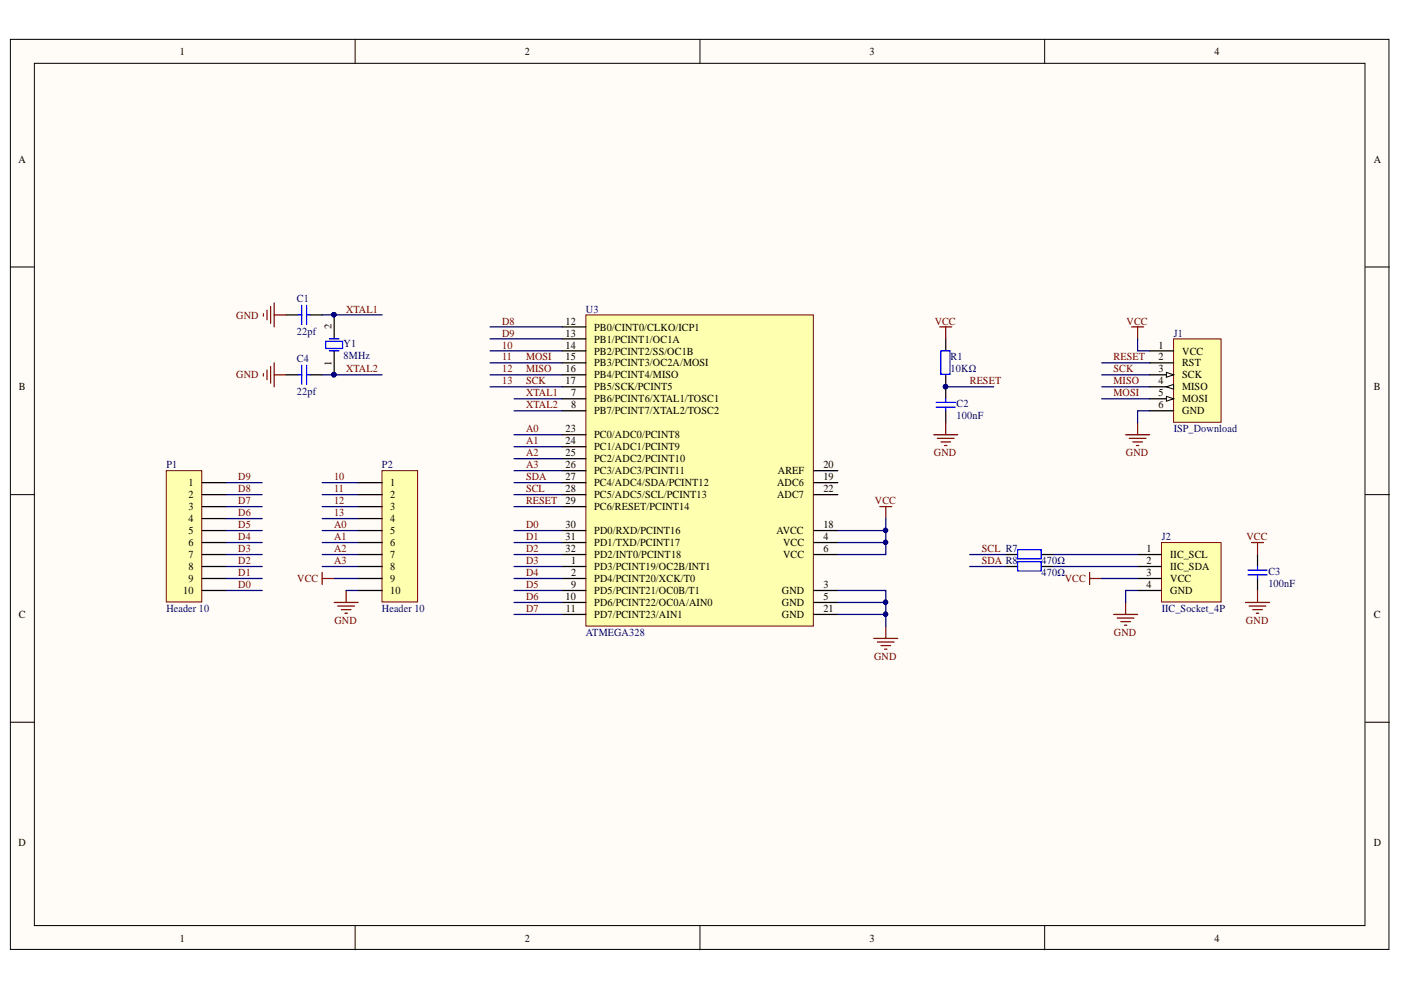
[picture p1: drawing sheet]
<svg xmlns="http://www.w3.org/2000/svg" width="297mm" height="210mm" viewBox="0 0 297 210" stroke-linecap="round" stroke-linejoin="round" font-family="sans-serif">
<g fill="#fffcf8" stroke="#000" stroke-width=".21">
<path d="M2.2 8.3h292.3v193h-292.3z"/>
<path d="M7.3 13.4h282.1v182.8h-282.1z"/>
</g>
<path d="M75.3 8.3v5.1M148.4 8.3v5.1M221.5 8.3v5.1M2.2 56.6h5.1M289.5 56.6h5.1M2.2 104.9h5.1M289.5 104.9h5.1M2.2 153.1h5.1M289.5 153.1h5.1M75.3 196.3v5.1M148.4 196.3v5.1M221.5 196.3v5.1" fill="none" stroke="#000" stroke-width=".21"/>
<path d="M124.2 66.8h48.2v65.9h-48.2z" fill="#ffffb0" stroke="#800000" stroke-width=".21"/>
<g fill="none" stroke="#000" stroke-width=".26">
<path d="M119.2 69.3h5M119.2 71.9h5M119.2 74.4h5M119.2 76.9h5M119.2 79.5h5M119.2 84.6h5M119.2 87.1h5M119.2 82h5M119.2 99.8h5M119.2 92.2h5M119.2 94.7h5M119.2 97.3h5"/>
<path d="M172.5 99.8h5.1M119.2 115h5M119.2 117.6h5M119.2 112.5h5M119.2 102.3h5M119.2 104.9h5M119.2 107.4h5M172.5 115h5.1M172.5 117.6h5.1M172.5 112.5h5.1M172.5 102.3h5.1M172.5 104.9h5.1"/>
<path d="M119.2 120.1h5M119.2 122.7h5M119.2 125.2h5M119.2 127.7h5M119.2 130.3h5M172.5 125.2h5.1M172.5 127.7h5.1M172.5 130.3h5.1"/>
</g>
<path d="M246.3 115h12.6v12.6h-12.6z" fill="#ffffb0" stroke="#800000" stroke-width=".21"/>
<path d="M213.2 117.6h2.6M220.9 117.6h2.5M241.2 117.6h5.1M213.2 120.1h2.6M220.9 120.1h2.5M241.2 122.7h5.1M241.2 120.1h5.1M241.2 125.2h5.1" fill="none" stroke="#000" stroke-width=".26"/>
<path d="M231 121.4v2.5M231 122.7h2.6M236.1 130.3h5.1M236.9 131h3.5M237.6 131.8h2.1M238.4 132.6h.5M238.7 127.7v2.6" fill="none" stroke="#800000" stroke-width=".26"/>
<path d="M215.7 116.6h5.1v1.9h-5.1zM215.7 119.1h5.1v2h-5.1z" fill="none" stroke="#00f" stroke-width=".26"/>
<path d="M248.8 71.9h10.1v17.6h-10.1z" fill="#ffffb0" stroke="#800000" stroke-width=".21"/>
<path d="M243.7 74.4h5.1M243.7 76.9h5.1M243.7 79.5h5.1" fill="none" stroke="#000" stroke-width=".26"/>
<path d="M247.3 79l1.5 .5-1.5 .5z" fill="#fffcf8"/>
<path d="M247.3 79l1.5 .5-1.5 .5z" fill="none" stroke="#000" stroke-width=".21"/>
<path d="M243.7 82h5.1" fill="none" stroke="#000" stroke-width=".26"/>
<path d="M247.3 82l1.5-.5v1z" fill="#fffcf8"/>
<path d="M247.3 82l1.5-.5v1z" fill="none" stroke="#000" stroke-width=".21"/>
<path d="M243.7 84.6h5.1" fill="none" stroke="#000" stroke-width=".26"/>
<path d="M247.3 84l1.5 .6-1.5 .5z" fill="#fffcf8"/>
<path d="M247.3 84l1.5 .6-1.5 .5z" fill="none" stroke="#000" stroke-width=".21"/>
<path d="M60.7 66.8h2.5M60.7 79.5h2.5M65.8 66.8h2.5M65.8 79.5h2.5M70.8 66.8v5.1M70.8 74.4v5.1M200.5 71.9v2.5M200.5 79.5v5.1M200.5 87.1v2.5M243.7 87.1h5.1M266.6 117.6v2.5M266.6 122.7v2.5" fill="none" stroke="#000" stroke-width=".26"/>
<g fill="none" stroke="#00f" stroke-width=".26">
<path d="M63.2 66.8h.8M63.2 79.5h.8M64 64.7v4.1M64 77.4v4.1M65 64.7v4.1M65 77.4v4.1M65 66.8h.8M65 79.5h.8M69.1 72.4h3.5v1.5h-3.5zM69.8 71.9h2.1M69.8 74.4h2.1M199.5 74.4h1.9v5h-1.9z"/>
<path d="M198.5 85.3h4M198.5 86.3h4M200.5 84.6v.7M200.5 86.3v.8M264.6 120.9h4.1M264.6 121.9h4.1M266.6 120.1v.8M266.6 121.9v.8"/>
</g>
<g fill="none" stroke="#800000" stroke-width=".26">
<path d="M55.8 66.5v.5M55.8 79.2v.5M56.6 65.8v2M56.6 78.5v2M57.4 65v3.5M57.4 77.7v3.5M58.1 64.2v5.1M58.1 76.9v5.1M58.1 66.8h2.6M58.1 79.5h2.6M199.2 69.3h2.6M200.5 69.3v2.6"/>
<path d="M239.9 69.3h2.6M241.2 69.3v2.6M198 92.2h5.1M198.7 92.9h3.6M199.5 93.7h2M200.3 94.5h.5M200.5 89.6v2.6M238.7 92.2h5M239.4 92.9h3.6M240.2 93.7h2M240.9 94.5h.5M241.2 89.6v2.6"/>
<path d="M186.5 107.4h2.6M187.8 107.4v2.6M265.3 115h2.6M266.6 115v2.6M185.3 135.4h5M186 136.1h3.6M186.8 136.9h2M187.5 137.6h.6M187.8 132.8v2.6M264.1 127.7h5.1M264.8 128.5h3.6M265.6 129.3h2"/>
<path d="M266.4 130h.5M266.6 125.2v2.5"/>
</g>
<g fill="#000080" stroke="#000080" stroke-width=".21">
<circle cx="200.5" cy="82" r=".46"/>
<circle cx="70.8" cy="79.4" r=".47"/>
<circle cx="70.8" cy="66.7" r=".46"/>
</g>
<path d="M35.3 99.8h7.5v27.8h-7.5z" fill="#ffffb0" stroke="#800000" stroke-width=".21"/>
<path d="M42.9 102.3h5.1M42.9 104.9h5.1M42.9 107.4h5.1M42.9 110h5.1M42.9 112.5h5.1M42.9 115h5.1M42.9 117.6h5.1M42.9 120.1h5.1M42.9 122.7h5.1M42.9 125.2h5.1" fill="none" stroke="#000" stroke-width=".26"/>
<path d="M81 99.8h7.5v27.8h-7.5z" fill="#ffffb0" stroke="#800000" stroke-width=".21"/>
<path d="M75.9 102.3h5.1M75.9 104.9h5.1M75.9 107.4h5.1M75.9 110h5.1M75.9 112.5h5.1M75.9 115h5.1M75.9 117.6h5.1M75.9 120.1h5.1M75.9 122.7h5.1M75.9 125.2h5.1" fill="none" stroke="#000" stroke-width=".26"/>
<path d="M68.3 121.4v2.5M68.3 122.7h2.5M70.8 127.7h5.1M71.6 128.5h3.6M72.4 129.3h2M73.1 130h.5M73.4 125.2v2.5" fill="none" stroke="#800000" stroke-width=".26"/>
<g fill="none" stroke="#000080" stroke-width=".26">
<path d="M68.3 66.8h12.7M68.3 79.5h12.7M103.9 76.9h15.3M103.9 79.5h15.3M103.9 74.4h15.3M103.9 71.9h15.3M103.9 69.3h15.3M233.6 76.9h10.1M233.6 79.5h10.1M241.2 71.9v2.5h2.5M103.9 82h15.3M109 84.6h10.2"/>
<path d="M109 87.1h10.2M109 92.2h10.2M109 94.7h10.2M109 97.3h10.2M109 99.8h10.2M200.5 82h10.2M233.6 82h10.1M233.6 84.6h10.1M243.7 87.1h-2.5v2.5M48 102.3h7.6M48 104.9h7.6M48 117.6h7.6"/>
<path d="M48 107.4h7.6M48 112.5h7.6M48 110h7.6M48 115h7.6M68.3 102.3h7.6M68.3 104.9h7.6M68.3 117.6h7.6M68.3 107.4h7.6M68.3 112.5h7.6M68.3 110h7.6M68.3 115h7.6M109 102.3h10.2"/>
<path d="M109 104.9h10.2M109 117.6h10.2M109 107.4h10.2M109 112.5h10.2M109 115h10.2M177.6 112.5h10.2M187.8 115v2.6h-10.2M187.8 110v5h-10.2M205.6 117.6h7.6M223.4 117.6h17.8M48 122.7h7.6M48 120.1h7.6"/>
<path d="M48 125.2h7.6M68.3 120.1h7.6M70.8 122.7h5.1M73.4 125.2h2.5M109 122.7h10.2M109 120.1h10.2M109 130.3h10.2M109 127.7h10.2M109 125.2h10.2M177.6 125.2h10.2v7.6M177.6 130.3h10.2M177.6 127.7h10.2"/>
<path d="M205.6 120.1h7.6M223.4 120.1h17.8M233.6 122.7h7.6M241.2 125.2h-2.5v2.5"/>
</g>
<g fill="#000080" stroke="#000080" stroke-width=".21">
<circle cx="200.5" cy="82" r=".46"/>
<circle cx="187.8" cy="115" r=".46"/>
<circle cx="187.8" cy="130.2" r=".46"/>
<circle cx="187.8" cy="127.7" r=".46"/>
<circle cx="187.8" cy="112.4" r=".46"/>
<circle cx="70.8" cy="66.7" r=".46"/>
<circle cx="70.8" cy="79.4" r=".47"/>
</g>
<g font-size="2.3">
<text x="38.2" y="11.7">1</text>
<text x="111.3" y="11.7">2</text>
<text x="184.4" y="11.7">3</text>
<text x="257.5" y="11.7">4</text>
<text x="3.9" y="34.5">A</text>
<text x="291.3" y="34.5">A</text>
<text x="119.9" y="68.8">12</text>
<text x="119.9" y="71.4">13</text>
<text x="126" y="70.1">PB0/CINT0/CLKO/ICP1</text>
<text x="119.9" y="73.9">14</text>
<text x="119.9" y="76.4">15</text>
<text x="126" y="72.6">PB1/PCINT1/OC1A</text>
<text x="126" y="75.2">PB2/PCINT2/SS/OC1B</text>
<text x="126" y="77.7">PB3/PCINT3/OC2A/MOSI</text>
<text x="245.6" y="73.9">1</text>
<text x="245.6" y="76.4">2</text>
<text x="250.6" y="75.2">VCC</text>
<text x="250.6" y="77.7">RST</text>
<text x="4" y="82.8">B</text>
<text x="119.9" y="79">16</text>
<text x="119.9" y="81.5">17</text>
<text x="126" y="80.2">PB4/PCINT4/MISO</text>
<text x="126" y="82.8">PB5/SCK/PCINT5</text>
<text x="245.6" y="79">3</text>
<text x="245.6" y="81.5">4</text>
<text x="250.6" y="80.2">SCK</text>
<text x="250.6" y="82.8">MISO</text>
<text x="291.3" y="82.8">B</text>
<text x="121.1" y="84">7</text>
<text x="121.1" y="86.6">8</text>
<text x="126" y="85.3">PB6/PCINT6/XTAL1/TOSC1</text>
<text x="126" y="87.8">PB7/PCINT7/XTAL2/TOSC2</text>
<text x="245.6" y="84">5</text>
<text x="245.6" y="86.6">6</text>
<text x="250.6" y="85.3">MOSI</text>
<text x="250.6" y="87.8">GND</text>
<text x="119.9" y="91.7">23</text>
<text x="119.9" y="94.2">24</text>
<text x="126" y="92.9">PC0/ADC0/PCINT8</text>
<text x="126" y="95.5">PC1/ADC1/PCINT9</text>
<text x="119.9" y="96.7">25</text>
<text x="119.9" y="99.3">26</text>
<text x="119.9" y="101.8">27</text>
<text x="126" y="98">PC2/ADC2/PCINT10</text>
<text x="126" y="100.5">PC3/ADC3/PCINT11</text>
<text x="164.9" y="100.5">AREF</text>
<text x="174.6" y="101.8">19</text>
<text x="174.6" y="99.3">20</text>
<text x="39.9" y="103.1">1</text>
<text x="39.9" y="105.7">2</text>
<text x="82.8" y="103.1">1</text>
<text x="82.8" y="105.7">2</text>
<text x="119.9" y="104.4">28</text>
<text x="119.9" y="107">29</text>
<text x="126" y="103.1">PC4/ADC4/SDA/PCINT12</text>
<text x="126" y="105.7">PC5/ADC5/SCL/PCINT13</text>
<text x="164.7" y="103.1">ADC6</text>
<text x="164.7" y="105.7">ADC7</text>
<text x="174.6" y="104.4">22</text>
<text x="39.9" y="108.2">3</text>
<text x="39.9" y="110.8">4</text>
<text x="39.9" y="113.3">5</text>
<text x="82.8" y="108.2">3</text>
<text x="82.8" y="110.8">4</text>
<text x="82.8" y="113.3">5</text>
<text x="119.9" y="112">30</text>
<text x="126" y="108.2">PC6/RESET/PCINT14</text>
<text x="126" y="113.3">PD0/RXD/PCINT16</text>
<text x="164.7" y="113.3">AVCC</text>
<text x="174.6" y="112">18</text>
<text x="39.9" y="115.8">6</text>
<text x="39.9" y="118.4">7</text>
<text x="82.8" y="115.8">6</text>
<text x="82.8" y="118.4">7</text>
<text x="119.9" y="114.6">31</text>
<text x="119.9" y="117.1">32</text>
<text x="121.1" y="119.6">1</text>
<text x="126" y="115.8">PD1/TXD/PCINT17</text>
<text x="126" y="118.4">PD2/INT0/PCINT18</text>
<text x="166" y="115.8">VCC</text>
<text x="166" y="118.4">VCC</text>
<text x="174.6" y="114.6">4</text>
<text x="174.6" y="117.1">6</text>
<text x="243.1" y="119.6">2</text>
<text x="243.1" y="117.1">1</text>
<text x="248.1" y="118.4">IIC_SCL</text>
<text x="38.8" y="126">10</text>
<text x="39.9" y="120.9">8</text>
<text x="39.9" y="123.4">9</text>
<text x="82.8" y="120.9">8</text>
<text x="82.8" y="123.4">9</text>
<text x="82.8" y="126">10</text>
<text x="121.1" y="122.2">2</text>
<text x="121.1" y="124.7">9</text>
<text x="126" y="120.9">PD3/PCINT19/OC2B/INT1</text>
<text x="126" y="123.4">PD4/PCINT20/XCK/T0</text>
<text x="126" y="126">PD5/PCINT21/OC0B/T1</text>
<text x="165.8" y="126">GND</text>
<text x="174.6" y="124.7">3</text>
<text x="243.1" y="122.2">3</text>
<text x="243.1" y="124.7">4</text>
<text x="248.1" y="123.4">VCC</text>
<text x="248.1" y="120.9">IIC_SDA</text>
<text x="248.1" y="126">GND</text>
<text x="4" y="131.1">C</text>
<text x="119.9" y="127.2">10</text>
<text x="120" y="129.8">11</text>
<text x="126" y="128.5">PD6/PCINT22/OC0A/AIN0</text>
<text x="126" y="131.1">PD7/PCINT23/AIN1</text>
<text x="165.8" y="128.5">GND</text>
<text x="165.8" y="131.1">GND</text>
<text x="174.6" y="127.2">5</text>
<text x="174.6" y="129.8">21</text>
<text x="291.3" y="131.1">C</text>
<text x="3.9" y="179.3">D</text>
<text x="291.3" y="179.3">D</text>
<text x="38.2" y="199.6">1</text>
<text x="111.3" y="199.6">2</text>
<text x="184.4" y="199.6">3</text>
<text x="257.5" y="199.6">4</text>
</g>
<g font-size="2.3" fill="#000080">
<text x="63" y="64">C1</text>
<text x="63" y="71.1">22pf</text>
<text x="124.2" y="66.3">U3</text>
<text x="248.9" y="71.4">J1</text>
<text x="63" y="76.7">C4</text>
<text x="72.9" y="73.6">Y1</text>
<text x="72.9" y="76.2">8MHz</text>
<text x="201.6" y="76.4">R1</text>
<text x="63" y="83.8">22pf</text>
<text x="201.6" y="79">10KΩ</text>
<text x="202.8" y="86.3">C2</text>
<text x="202.8" y="88.9">100nF</text>
<text x="248.9" y="91.7">ISP_Download</text>
<text x="35.3" y="99.3">P1</text>
<text x="81" y="99.3">P2</text>
<text x="220.9" y="119.6">470Ω</text>
<text x="246.3" y="114.6">J2</text>
<text x="220.9" y="122.2">470Ω</text>
<text x="268.9" y="121.9">C3</text>
<text x="268.9" y="124.5">100nF</text>
<text x="35.3" y="129.8">Header 10</text>
<text x="81" y="129.8">Header 10</text>
<text x="246.3" y="129.8">IIC_Socket_4P</text>
<text x="124.2" y="134.9">ATMEGA328</text>
</g>
<g font-size="2.3" fill="#800000">
<text x="50.1" y="67.6">GND</text>
<text x="73.4" y="66.3">XTAL1</text>
<text x="106.4" y="71.4">D9</text>
<text x="106.4" y="68.8">D8</text>
<text x="198.2" y="68.8">VCC</text>
<text x="238.9" y="68.8">VCC</text>
<text x="106.4" y="73.9">10</text>
<text x="106.4" y="76.4">11</text>
<text x="111.5" y="76.4">MOSI</text>
<text x="236.1" y="76.4">RESET</text>
<text x="50.1" y="80.2">GND</text>
<text x="73.4" y="79">XTAL2</text>
<text x="106.4" y="79">12</text>
<text x="106.4" y="81.5">13</text>
<text x="111.5" y="81.5">SCK</text>
<text x="111.5" y="79">MISO</text>
<text x="205.6" y="81.5">RESET</text>
<text x="236.1" y="79">SCK</text>
<text x="236.1" y="81.5">MISO</text>
<text x="111.5" y="84">XTAL1</text>
<text x="111.5" y="86.6">XTAL2</text>
<text x="236.1" y="84">MOSI</text>
<text x="111.5" y="91.7">A0</text>
<text x="111.5" y="94.2">A1</text>
<text x="50.5" y="101.8">D9</text>
<text x="70.8" y="101.8">10</text>
<text x="111.5" y="101.8">SDA</text>
<text x="111.5" y="96.7">A2</text>
<text x="111.5" y="99.3">A3</text>
<text x="198" y="96.7">GND</text>
<text x="238.7" y="96.7">GND</text>
<text x="50.5" y="104.4">D8</text>
<text x="50.5" y="107">D7</text>
<text x="70.8" y="104.4">11</text>
<text x="70.8" y="107">12</text>
<text x="111.5" y="104.4">SCL</text>
<text x="111.5" y="107">RESET</text>
<text x="185.5" y="107">VCC</text>
<text x="50.5" y="109.5">D6</text>
<text x="50.5" y="112">D5</text>
<text x="70.8" y="109.5">13</text>
<text x="70.8" y="112">A0</text>
<text x="111.5" y="112">D0</text>
<text x="50.5" y="114.6">D4</text>
<text x="50.5" y="117.1">D3</text>
<text x="50.5" y="119.6">D2</text>
<text x="70.8" y="114.6">A1</text>
<text x="70.8" y="117.1">A2</text>
<text x="70.8" y="119.6">A3</text>
<text x="111.5" y="119.6">D3</text>
<text x="111.5" y="117.1">D2</text>
<text x="111.5" y="114.6">D1</text>
<text x="208.2" y="119.6">SDA R8</text>
<text x="208.2" y="117.1">SCL R7</text>
<text x="264.3" y="114.6">VCC</text>
<text x="50.5" y="122.2">D1</text>
<text x="50.5" y="124.7">D0</text>
<text x="63" y="123.4">VCC</text>
<text x="111.5" y="124.7">D5</text>
<text x="111.5" y="122.2">D4</text>
<text x="225.8" y="123.4">VCC</text>
<text x="111.5" y="129.8">D7</text>
<text x="111.5" y="127.2">D6</text>
<text x="70.9" y="132.3">GND</text>
<text x="236.2" y="134.9">GND</text>
<text x="264.2" y="132.3">GND</text>
<text x="185.3" y="139.9">GND</text>
</g>
<g font-size="2.2">
<text x="70.3" y="69.8" transform="rotate(-90 70.3 69.8)">2</text>
<text x="70.3" y="77.5" transform="rotate(-90 70.3 77.5)">1</text>
</g>
</svg>
